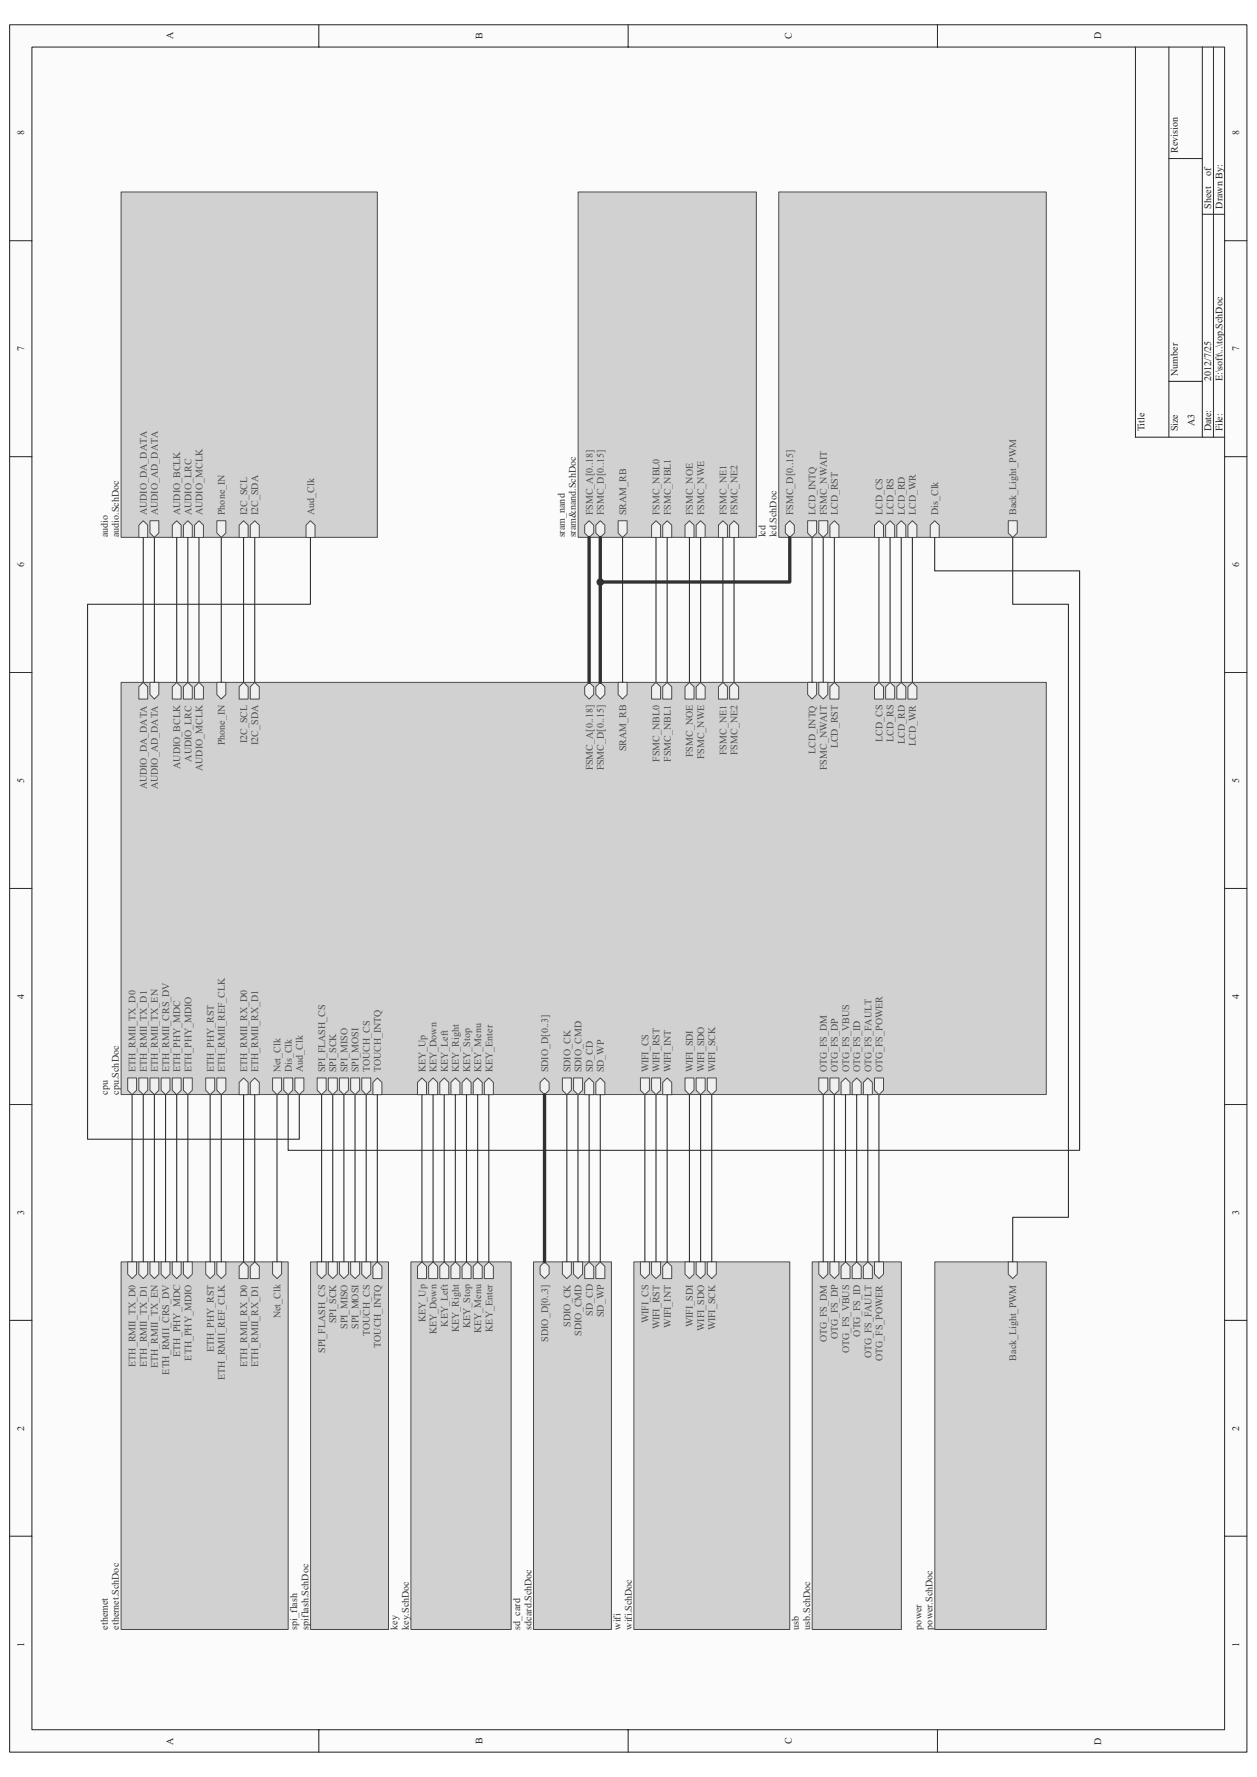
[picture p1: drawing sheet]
<svg xmlns="http://www.w3.org/2000/svg" width="210mm" height="297mm" viewBox="0 0 210 297" stroke-linecap="round" stroke-linejoin="round" font-family="sans-serif">
<path d="M1.6 4.1h206.7v288.8h-206.7z" fill="#fafbfb"/>
<path d="M1.6 4.1h206.7v288.8h-206.7z" fill="none" stroke="#231f20" stroke-width=".17"/>
<path d="M5.4 7.9h199.2v281.2h-199.2z" fill="#fafbfb"/>
<g fill="none" stroke="#231f20" stroke-width=".17">
<path d="M5.3 7.9h199.3v281.2h-199.3zM53.3 4.1v3.8M104.9 4.1v3.8M156.6 4.1v3.8M189.7 7.9v65.2h14.9M195.3 7.9v65.2M200.8 7.9v65.2M202.7 7.9v65.2M195.3 26.5h5.5M200.8 35.8h3.8M1.6 40.2h3.7M204.6 40.2h3.7"/>
<path d="M1.6 76.3h3.7M195.3 63.7h5.5M204.6 76.3h3.7M1.6 112.4h3.7M204.6 112.4h3.7M1.6 148.5h3.7M204.6 148.5h3.7M1.6 184.6h3.7M204.6 184.6h3.7M1.6 220.7h3.7M204.6 220.7h3.7M1.6 256.8h3.7"/>
<path d="M204.6 256.8h3.7M53.3 289.2v3.7M104.9 289.2v3.7M156.6 289.2v3.7"/>
</g>
<path d="M20.2 114.1h154.6v68.8h-154.6z" fill="#cfd1d3"/>
<path d="M20.2 114.1h154.6v68.9h-154.6z" fill="none" stroke="#4c4c4e" stroke-width=".17"/>
<path d="M21.3 180.2h1.5v2l-.7 .8-.8-.8z" fill-rule="evenodd" fill="#eff0f0"/>
<path d="M21.3 180.2h1.5v2l-.7 .8-.8-.8z" fill="none" stroke="#4c4c4e" stroke-width=".17"/>
<path d="M23.2 180.2h1.5v2l-.8 .8-.7-.8z" fill-rule="evenodd" fill="#eff0f0"/>
<path d="M23.2 180.2h1.5v2l-.8 .8-.7-.8z" fill="none" stroke="#4c4c4e" stroke-width=".17"/>
<path d="M39.9 180.9l.8-.7 .8 .7v2.1h-1.6z" fill-rule="evenodd" fill="#eff0f0"/>
<path d="M39.9 180.9l.8-.7 .8 .7v2.1h-1.6z" fill="none" stroke="#4c4c4e" stroke-width=".17"/>
<path d="M42.6 180.2l.7 .7v2.1h-1.5v-2.1z" fill-rule="evenodd" fill="#eff0f0"/>
<path d="M42.6 180.2l.7 .7v2.1h-1.5v-2.1z" fill="none" stroke="#4c4c4e" stroke-width=".17"/>
<path d="M25.1 180.2h1.4v2l-.7 .8-.7-.8z" fill-rule="evenodd" fill="#eff0f0"/>
<path d="M25.1 180.2h1.4v2l-.7 .8-.7-.8z" fill="none" stroke="#4c4c4e" stroke-width=".17"/>
<path d="M26.9 180.2h1.5v2l-.7 .8-.8-.8z" fill-rule="evenodd" fill="#eff0f0"/>
<path d="M26.9 180.2h1.5v2l-.7 .8-.8-.8z" fill="none" stroke="#4c4c4e" stroke-width=".17"/>
<path d="M28.8 180.2h1.5v2l-.8 .8-.7-.8z" fill-rule="evenodd" fill="#eff0f0"/>
<path d="M28.8 180.2h1.5v2l-.8 .8-.7-.8z" fill="none" stroke="#4c4c4e" stroke-width=".17"/>
<path d="M30.6 180.2h1.5v2l-.7 .8-.8-.8z" fill-rule="evenodd" fill="#eff0f0"/>
<path d="M30.6 180.2h1.5v2l-.7 .8-.8-.8z" fill="none" stroke="#4c4c4e" stroke-width=".17"/>
<path d="M34.4 180.2h1.5v2l-.8 .8-.7-.8z" fill-rule="evenodd" fill="#eff0f0"/>
<path d="M34.4 180.2h1.5v2l-.8 .8-.7-.8z" fill="none" stroke="#4c4c4e" stroke-width=".17"/>
<path d="M36.2 180.2h1.5v2l-.7 .8-.8-.8z" fill-rule="evenodd" fill="#eff0f0"/>
<path d="M36.2 180.2h1.5v2l-.7 .8-.8-.8z" fill="none" stroke="#4c4c4e" stroke-width=".17"/>
<path d="M45.5 180.2h1.5v2l-.7 .8-.8-.8z" fill-rule="evenodd" fill="#eff0f0"/>
<path d="M45.5 180.2h1.5v2l-.7 .8-.8-.8z" fill="none" stroke="#4c4c4e" stroke-width=".17"/>
<path d="M53 180.2h1.5v2l-.8 .8-.7-.8z" fill-rule="evenodd" fill="#eff0f0"/>
<path d="M53 180.2h1.5v2l-.8 .8-.7-.8z" fill="none" stroke="#4c4c4e" stroke-width=".17"/>
<path d="M54.8 180.2h1.5v2l-.7 .8-.8-.8z" fill-rule="evenodd" fill="#eff0f0"/>
<path d="M54.8 180.2h1.5v2l-.7 .8-.8-.8z" fill="none" stroke="#4c4c4e" stroke-width=".17"/>
<path d="M56.7 180.2h1.5v2l-.8 .8-.7-.8z" fill-rule="evenodd" fill="#eff0f0"/>
<path d="M56.7 180.2h1.5v2l-.8 .8-.7-.8z" fill="none" stroke="#4c4c4e" stroke-width=".17"/>
<path d="M58.6 180.2h1.5v2l-.8 .8-.7-.8z" fill-rule="evenodd" fill="#eff0f0"/>
<path d="M58.6 180.2h1.5v2l-.8 .8-.7-.8z" fill="none" stroke="#4c4c4e" stroke-width=".17"/>
<path d="M70.5 180.2l.7 .7v2.1h-1.5v-2.1z" fill-rule="evenodd" fill="#eff0f0"/>
<path d="M70.5 180.2l.7 .7v2.1h-1.5v-2.1z" fill="none" stroke="#4c4c4e" stroke-width=".17"/>
<path d="M72.3 180.2l.8 .7v2.1h-1.5v-2.1z" fill-rule="evenodd" fill="#eff0f0"/>
<path d="M72.3 180.2l.8 .7v2.1h-1.5v-2.1z" fill="none" stroke="#4c4c4e" stroke-width=".17"/>
<path d="M73.5 180.9l.7-.7 .8 .7v2.1h-1.5z" fill-rule="evenodd" fill="#eff0f0"/>
<path d="M73.5 180.9l.7-.7 .8 .7v2.1h-1.5z" fill="none" stroke="#4c4c4e" stroke-width=".17"/>
<path d="M76.1 180.2l.7 .7v2.1h-1.5v-2.1z" fill-rule="evenodd" fill="#eff0f0"/>
<path d="M76.1 180.2l.7 .7v2.1h-1.5v-2.1z" fill="none" stroke="#4c4c4e" stroke-width=".17"/>
<path d="M77.2 180.9l.7-.7 .8 .7v2.1h-1.5z" fill-rule="evenodd" fill="#eff0f0"/>
<path d="M77.2 180.9l.7-.7 .8 .7v2.1h-1.5z" fill="none" stroke="#4c4c4e" stroke-width=".17"/>
<path d="M79.8 180.2l.8 .7v2.1h-1.5v-2.1z" fill-rule="evenodd" fill="#eff0f0"/>
<path d="M79.8 180.2l.8 .7v2.1h-1.5v-2.1z" fill="none" stroke="#4c4c4e" stroke-width=".17"/>
<path d="M80.9 180.9l.8-.7 .7 .7v2.1h-1.5z" fill-rule="evenodd" fill="#eff0f0"/>
<path d="M80.9 180.9l.8-.7 .7 .7v2.1h-1.5z" fill="none" stroke="#4c4c4e" stroke-width=".17"/>
<path d="M90.2 180.9l.8-.7 .7 .7v1.3l-.7 .8-.8-.8z" fill-rule="evenodd" fill="#eff0f0"/>
<path d="M90.2 180.9l.8-.7 .7 .7v1.3l-.7 .8-.8-.8z" fill="none" stroke="#4c4c4e" stroke-width=".17"/>
<path d="M93.9 180.2h1.6v2l-.8 .8-.8-.8z" fill-rule="evenodd" fill="#eff0f0"/>
<path d="M93.9 180.2h1.6v2l-.8 .8-.8-.8z" fill="none" stroke="#4c4c4e" stroke-width=".17"/>
<path d="M95.8 180.2h1.5v2l-.7 .8-.8-.8z" fill-rule="evenodd" fill="#eff0f0"/>
<path d="M95.8 180.2h1.5v2l-.7 .8-.8-.8z" fill="none" stroke="#4c4c4e" stroke-width=".17"/>
<path d="M97.7 180.9l.7-.7 .8 .7v2.1h-1.5z" fill-rule="evenodd" fill="#eff0f0"/>
<path d="M97.7 180.9l.7-.7 .8 .7v2.1h-1.5z" fill="none" stroke="#4c4c4e" stroke-width=".17"/>
<path d="M100.3 180.2l.7 .7v2.1h-1.5v-2.1z" fill-rule="evenodd" fill="#eff0f0"/>
<path d="M100.3 180.2l.7 .7v2.1h-1.5v-2.1z" fill="none" stroke="#4c4c4e" stroke-width=".17"/>
<path d="M107 180.2h1.5v2l-.8 .8-.7-.8z" fill-rule="evenodd" fill="#eff0f0"/>
<path d="M107 180.2h1.5v2l-.8 .8-.7-.8z" fill="none" stroke="#4c4c4e" stroke-width=".17"/>
<path d="M108.8 180.2h1.5v2l-.7 .8-.8-.8z" fill-rule="evenodd" fill="#eff0f0"/>
<path d="M108.8 180.2h1.5v2l-.7 .8-.8-.8z" fill="none" stroke="#4c4c4e" stroke-width=".17"/>
<path d="M110.7 180.9l.7-.7 .8 .7v2.1h-1.5z" fill-rule="evenodd" fill="#eff0f0"/>
<path d="M110.7 180.9l.7-.7 .8 .7v2.1h-1.5z" fill="none" stroke="#4c4c4e" stroke-width=".17"/>
<path d="M114.4 180.2h1.5v2l-.7 .8-.8-.8z" fill-rule="evenodd" fill="#eff0f0"/>
<path d="M114.4 180.2h1.5v2l-.7 .8-.8-.8z" fill="none" stroke="#4c4c4e" stroke-width=".17"/>
<path d="M116.3 180.2h1.5v2l-.8 .8-.7-.8z" fill-rule="evenodd" fill="#eff0f0"/>
<path d="M116.3 180.2h1.5v2l-.8 .8-.7-.8z" fill="none" stroke="#4c4c4e" stroke-width=".17"/>
<path d="M118.2 180.2h1.5v2l-.8 .8-.7-.8z" fill-rule="evenodd" fill="#eff0f0"/>
<path d="M118.2 180.2h1.5v2l-.8 .8-.7-.8z" fill="none" stroke="#4c4c4e" stroke-width=".17"/>
<path d="M136.8 180.2h1.5v2l-.8 .8-.7-.8z" fill-rule="evenodd" fill="#eff0f0"/>
<path d="M136.8 180.2h1.5v2l-.8 .8-.7-.8z" fill="none" stroke="#4c4c4e" stroke-width=".17"/>
<path d="M138.6 180.2h1.5v2l-.7 .8-.8-.8z" fill-rule="evenodd" fill="#eff0f0"/>
<path d="M138.6 180.2h1.5v2l-.7 .8-.8-.8z" fill="none" stroke="#4c4c4e" stroke-width=".17"/>
<path d="M25.1 114.1h1.4v2l-.7 .8-.7-.8z" fill-rule="evenodd" fill="#eff0f0"/>
<path d="M25.1 114.1h1.4v2l-.7 .8-.7-.8z" fill="none" stroke="#4c4c4e" stroke-width=".17"/>
<path d="M28.8 114.8l.7-.7 .8 .7v2.1h-1.5z" fill-rule="evenodd" fill="#eff0f0"/>
<path d="M28.8 114.8l.7-.7 .8 .7v2.1h-1.5z" fill="none" stroke="#4c4c4e" stroke-width=".17"/>
<path d="M23.2 114.8l.7-.7 .8 .7v2.1h-1.5z" fill-rule="evenodd" fill="#eff0f0"/>
<path d="M23.2 114.8l.7-.7 .8 .7v2.1h-1.5z" fill="none" stroke="#4c4c4e" stroke-width=".17"/>
<path d="M30.6 114.8l.8-.7 .7 .7v2.1h-1.5z" fill-rule="evenodd" fill="#eff0f0"/>
<path d="M30.6 114.8l.8-.7 .7 .7v2.1h-1.5z" fill="none" stroke="#4c4c4e" stroke-width=".17"/>
<path d="M32.5 114.8l.7-.7 .8 .7v2.1h-1.5z" fill-rule="evenodd" fill="#eff0f0"/>
<path d="M32.5 114.8l.7-.7 .8 .7v2.1h-1.5z" fill="none" stroke="#4c4c4e" stroke-width=".17"/>
<path d="M39.9 114.8l.8-.7 .8 .7v2.1h-1.6z" fill-rule="evenodd" fill="#eff0f0"/>
<path d="M39.9 114.8l.8-.7 .8 .7v2.1h-1.6z" fill="none" stroke="#4c4c4e" stroke-width=".17"/>
<path d="M41.8 114.8l.8-.7 .7 .7v2.1h-1.5z" fill-rule="evenodd" fill="#eff0f0"/>
<path d="M41.8 114.8l.8-.7 .7 .7v2.1h-1.5z" fill="none" stroke="#4c4c4e" stroke-width=".17"/>
<path d="M97.7 114.8l.7-.7 .8 .7v1.3l-.8 .8-.7-.8z" fill-rule="evenodd" fill="#eff0f0"/>
<path d="M97.7 114.8l.7-.7 .8 .7v1.3l-.8 .8-.7-.8z" fill="none" stroke="#4c4c4e" stroke-width=".17"/>
<path d="M99.5 114.8l.8-.7 .7 .7v1.3l-.7 .8-.8-.8z" fill-rule="evenodd" fill="#eff0f0"/>
<path d="M99.5 114.8l.8-.7 .7 .7v1.3l-.7 .8-.8-.8z" fill="none" stroke="#4c4c4e" stroke-width=".17"/>
<path d="M103.3 114.1h1.5v2l-.8 .8-.7-.8z" fill-rule="evenodd" fill="#eff0f0"/>
<path d="M103.3 114.1h1.5v2l-.8 .8-.7-.8z" fill="none" stroke="#4c4c4e" stroke-width=".17"/>
<path d="M108.8 114.8l.8-.7 .7 .7v2.1h-1.5z" fill-rule="evenodd" fill="#eff0f0"/>
<path d="M108.8 114.8l.8-.7 .7 .7v2.1h-1.5z" fill="none" stroke="#4c4c4e" stroke-width=".17"/>
<path d="M110.7 114.8l.7-.7 .8 .7v2.1h-1.5z" fill-rule="evenodd" fill="#eff0f0"/>
<path d="M110.7 114.8l.7-.7 .8 .7v2.1h-1.5z" fill="none" stroke="#4c4c4e" stroke-width=".17"/>
<path d="M114.4 114.8l.8-.7 .7 .7v2.1h-1.5z" fill-rule="evenodd" fill="#eff0f0"/>
<path d="M114.4 114.8l.8-.7 .7 .7v2.1h-1.5z" fill="none" stroke="#4c4c4e" stroke-width=".17"/>
<path d="M116.3 114.8l.7-.7 .8 .7v2.1h-1.5z" fill-rule="evenodd" fill="#eff0f0"/>
<path d="M116.3 114.8l.7-.7 .8 .7v2.1h-1.5z" fill="none" stroke="#4c4c4e" stroke-width=".17"/>
<path d="M120 114.8l.8-.7 .7 .7v2.1h-1.5z" fill-rule="evenodd" fill="#eff0f0"/>
<path d="M120 114.8l.8-.7 .7 .7v2.1h-1.5z" fill="none" stroke="#4c4c4e" stroke-width=".17"/>
<path d="M121.9 114.8l.7-.7 .8 .7v2.1h-1.5z" fill-rule="evenodd" fill="#eff0f0"/>
<path d="M121.9 114.8l.7-.7 .8 .7v2.1h-1.5z" fill="none" stroke="#4c4c4e" stroke-width=".17"/>
<path d="M136.8 114.1h1.5v2l-.8 .8-.7-.8z" fill-rule="evenodd" fill="#eff0f0"/>
<path d="M136.8 114.1h1.5v2l-.8 .8-.7-.8z" fill="none" stroke="#4c4c4e" stroke-width=".17"/>
<path d="M146.1 114.8l.7-.7 .8 .7v2.1h-1.5z" fill-rule="evenodd" fill="#eff0f0"/>
<path d="M146.1 114.8l.7-.7 .8 .7v2.1h-1.5z" fill="none" stroke="#4c4c4e" stroke-width=".17"/>
<path d="M134.9 114.1h1.5v2l-.7 .8-.8-.8z" fill-rule="evenodd" fill="#eff0f0"/>
<path d="M134.9 114.1h1.5v2l-.7 .8-.8-.8z" fill="none" stroke="#4c4c4e" stroke-width=".17"/>
<path d="M147.9 114.8l.8-.7 .8 .7v2.1h-1.6z" fill-rule="evenodd" fill="#eff0f0"/>
<path d="M147.9 114.8l.8-.7 .8 .7v2.1h-1.6z" fill="none" stroke="#4c4c4e" stroke-width=".17"/>
<path d="M149.8 114.8l.8-.7 .7 .7v2.1h-1.5z" fill-rule="evenodd" fill="#eff0f0"/>
<path d="M149.8 114.8l.8-.7 .7 .7v2.1h-1.5z" fill="none" stroke="#4c4c4e" stroke-width=".17"/>
<path d="M151.7 114.8l.7-.7 .8 .7v2.1h-1.5z" fill-rule="evenodd" fill="#eff0f0"/>
<path d="M151.7 114.8l.7-.7 .8 .7v2.1h-1.5z" fill="none" stroke="#4c4c4e" stroke-width=".17"/>
<path d="M138.6 114.8l.8-.7 .7 .7v2.1h-1.5z" fill-rule="evenodd" fill="#eff0f0"/>
<path d="M138.6 114.8l.8-.7 .7 .7v2.1h-1.5z" fill="none" stroke="#4c4c4e" stroke-width=".17"/>
<path d="M36.2 114.1h1.5v2l-.7 .8-.8-.8z" fill-rule="evenodd" fill="#eff0f0"/>
<path d="M36.2 114.1h1.5v2l-.7 .8-.8-.8z" fill="none" stroke="#4c4c4e" stroke-width=".17"/>
<path d="M142.4 180.9l.7-.7 .8 .7v2.1h-1.5z" fill-rule="evenodd" fill="#eff0f0"/>
<path d="M142.4 180.9l.7-.7 .8 .7v2.1h-1.5z" fill="none" stroke="#4c4c4e" stroke-width=".17"/>
<path d="M144.2 180.9l.8-.7 .7 .7v2.1h-1.5z" fill-rule="evenodd" fill="#eff0f0"/>
<path d="M144.2 180.9l.8-.7 .7 .7v2.1h-1.5z" fill="none" stroke="#4c4c4e" stroke-width=".17"/>
<path d="M146.1 180.2h1.5v2l-.8 .8-.7-.8z" fill-rule="evenodd" fill="#eff0f0"/>
<path d="M146.1 180.2h1.5v2l-.8 .8-.7-.8z" fill="none" stroke="#4c4c4e" stroke-width=".17"/>
<path d="M47.4 180.2h1.5v2l-.8 .8-.7-.8z" fill-rule="evenodd" fill="#eff0f0"/>
<path d="M47.4 180.2h1.5v2l-.8 .8-.7-.8z" fill="none" stroke="#4c4c4e" stroke-width=".17"/>
<path d="M49.3 180.2h1.5v2l-.8 .8-.7-.8z" fill-rule="evenodd" fill="#eff0f0"/>
<path d="M49.3 180.2h1.5v2l-.8 .8-.7-.8z" fill="none" stroke="#4c4c4e" stroke-width=".17"/>
<path d="M140.5 180.9l.7-.7 .8 .7v2.1h-1.5z" fill-rule="evenodd" fill="#eff0f0"/>
<path d="M140.5 180.9l.7-.7 .8 .7v2.1h-1.5z" fill="none" stroke="#4c4c4e" stroke-width=".17"/>
<path d="M60.4 180.2h1.5v2l-.7 .8-.8-.8z" fill-rule="evenodd" fill="#eff0f0"/>
<path d="M60.4 180.2h1.5v2l-.7 .8-.8-.8z" fill="none" stroke="#4c4c4e" stroke-width=".17"/>
<path d="M63 180.2l.8 .7v2.1h-1.5v-2.1z" fill-rule="evenodd" fill="#eff0f0"/>
<path d="M63 180.2l.8 .7v2.1h-1.5v-2.1z" fill="none" stroke="#4c4c4e" stroke-width=".17"/>
<path d="M20.2 32.1h42.8v57.7h-42.8z" fill="#cfd1d3"/>
<path d="M20.2 32.1h42.8v57.7h-42.8z" fill="none" stroke="#4c4c4e" stroke-width=".17"/>
<path d="M25.1 87h1.4v2.1l-.7 .7-.7-.7z" fill-rule="evenodd" fill="#eff0f0"/>
<path d="M25.1 87h1.4v2.1l-.7 .7-.7-.7z" fill="none" stroke="#4c4c4e" stroke-width=".17"/>
<path d="M28.8 87.8l.7-.8 .8 .8v2h-1.5z" fill-rule="evenodd" fill="#eff0f0"/>
<path d="M28.8 87.8l.7-.8 .8 .8v2h-1.5z" fill="none" stroke="#4c4c4e" stroke-width=".17"/>
<path d="M23.2 87.8l.7-.8 .8 .8v2h-1.5z" fill-rule="evenodd" fill="#eff0f0"/>
<path d="M23.2 87.8l.7-.8 .8 .8v2h-1.5z" fill="none" stroke="#4c4c4e" stroke-width=".17"/>
<path d="M30.6 87.8l.8-.8 .7 .8v2h-1.5z" fill-rule="evenodd" fill="#eff0f0"/>
<path d="M30.6 87.8l.8-.8 .7 .8v2h-1.5z" fill="none" stroke="#4c4c4e" stroke-width=".17"/>
<path d="M32.5 87.8l.7-.8 .8 .8v2h-1.5z" fill-rule="evenodd" fill="#eff0f0"/>
<path d="M32.5 87.8l.7-.8 .8 .8v2h-1.5z" fill="none" stroke="#4c4c4e" stroke-width=".17"/>
<path d="M39.9 87.8l.8-.8 .8 .8v2h-1.6z" fill-rule="evenodd" fill="#eff0f0"/>
<path d="M39.9 87.8l.8-.8 .8 .8v2h-1.6z" fill="none" stroke="#4c4c4e" stroke-width=".17"/>
<path d="M41.8 87.8l.8-.8 .7 .8v2h-1.5z" fill-rule="evenodd" fill="#eff0f0"/>
<path d="M41.8 87.8l.8-.8 .7 .8v2h-1.5z" fill="none" stroke="#4c4c4e" stroke-width=".17"/>
<path d="M36.2 87h1.5v2.1l-.7 .7-.8-.7z" fill-rule="evenodd" fill="#eff0f0"/>
<path d="M36.2 87h1.5v2.1l-.7 .7-.8-.7z" fill="none" stroke="#4c4c4e" stroke-width=".17"/>
<path d="M51.1 87.8l.8-.8 .7 .8v2h-1.5z" fill-rule="evenodd" fill="#eff0f0"/>
<path d="M51.1 87.8l.8-.8 .7 .8v2h-1.5z" fill="none" stroke="#4c4c4e" stroke-width=".17"/>
<path d="M20.2 210.9h27.9v61.5h-27.9z" fill="#cfd1d3"/>
<path d="M20.2 210.9h27.9v61.5h-27.9z" fill="none" stroke="#4c4c4e" stroke-width=".17"/>
<path d="M21.3 210.9h1.5v2.1l-.7 .7-.8-.7z" fill-rule="evenodd" fill="#eff0f0"/>
<path d="M21.3 210.9h1.5v2.1l-.7 .7-.8-.7z" fill="none" stroke="#4c4c4e" stroke-width=".17"/>
<path d="M23.2 210.9h1.5v2.1l-.8 .7-.7-.7z" fill-rule="evenodd" fill="#eff0f0"/>
<path d="M23.2 210.9h1.5v2.1l-.8 .7-.7-.7z" fill="none" stroke="#4c4c4e" stroke-width=".17"/>
<path d="M39.9 211.7l.8-.8 .8 .8v2h-1.6z" fill-rule="evenodd" fill="#eff0f0"/>
<path d="M39.9 211.7l.8-.8 .8 .8v2h-1.6z" fill="none" stroke="#4c4c4e" stroke-width=".17"/>
<path d="M42.6 210.9l.7 .8v2h-1.5v-2z" fill-rule="evenodd" fill="#eff0f0"/>
<path d="M42.6 210.9l.7 .8v2h-1.5v-2z" fill="none" stroke="#4c4c4e" stroke-width=".17"/>
<path d="M25.1 210.9h1.4v2.1l-.7 .7-.7-.7z" fill-rule="evenodd" fill="#eff0f0"/>
<path d="M25.1 210.9h1.4v2.1l-.7 .7-.7-.7z" fill="none" stroke="#4c4c4e" stroke-width=".17"/>
<path d="M26.9 210.9h1.5v2.1l-.7 .7-.8-.7z" fill-rule="evenodd" fill="#eff0f0"/>
<path d="M26.9 210.9h1.5v2.1l-.7 .7-.8-.7z" fill="none" stroke="#4c4c4e" stroke-width=".17"/>
<path d="M28.8 210.9h1.5v2.1l-.8 .7-.7-.7z" fill-rule="evenodd" fill="#eff0f0"/>
<path d="M28.8 210.9h1.5v2.1l-.8 .7-.7-.7z" fill="none" stroke="#4c4c4e" stroke-width=".17"/>
<path d="M30.6 210.9h1.5v2.1l-.7 .7-.8-.7z" fill-rule="evenodd" fill="#eff0f0"/>
<path d="M30.6 210.9h1.5v2.1l-.7 .7-.8-.7z" fill="none" stroke="#4c4c4e" stroke-width=".17"/>
<path d="M34.4 210.9h1.5v2.1l-.8 .7-.7-.7z" fill-rule="evenodd" fill="#eff0f0"/>
<path d="M34.4 210.9h1.5v2.1l-.8 .7-.7-.7z" fill="none" stroke="#4c4c4e" stroke-width=".17"/>
<path d="M36.2 210.9h1.5v2.1l-.7 .7-.8-.7z" fill-rule="evenodd" fill="#eff0f0"/>
<path d="M36.2 210.9h1.5v2.1l-.7 .7-.8-.7z" fill="none" stroke="#4c4c4e" stroke-width=".17"/>
<path d="M45.5 210.9h1.5v2.1l-.7 .7-.8-.7z" fill-rule="evenodd" fill="#eff0f0"/>
<path d="M45.5 210.9h1.5v2.1l-.7 .7-.8-.7z" fill="none" stroke="#4c4c4e" stroke-width=".17"/>
<path d="M68.7 210.9h16.7v61.5h-16.7z" fill="#cfd1d3"/>
<path d="M68.6 210.9h16.8v61.5h-16.8z" fill="none" stroke="#4c4c4e" stroke-width=".17"/>
<path d="M69.7 211.7l.8-.8 .7 .8v2h-1.5z" fill-rule="evenodd" fill="#eff0f0"/>
<path d="M69.7 211.7l.8-.8 .7 .8v2h-1.5z" fill="none" stroke="#4c4c4e" stroke-width=".17"/>
<path d="M72.3 210.9l.8 .8v2h-1.5v-2z" fill-rule="evenodd" fill="#eff0f0"/>
<path d="M72.3 210.9l.8 .8v2h-1.5v-2z" fill="none" stroke="#4c4c4e" stroke-width=".17"/>
<path d="M73.5 211.7l.7-.8 .8 .8v2h-1.5z" fill-rule="evenodd" fill="#eff0f0"/>
<path d="M73.5 211.7l.7-.8 .8 .8v2h-1.5z" fill="none" stroke="#4c4c4e" stroke-width=".17"/>
<path d="M76.1 210.9l.7 .8v2h-1.5v-2z" fill-rule="evenodd" fill="#eff0f0"/>
<path d="M76.1 210.9l.7 .8v2h-1.5v-2z" fill="none" stroke="#4c4c4e" stroke-width=".17"/>
<path d="M77.2 211.7l.7-.8 .8 .8v2h-1.5z" fill-rule="evenodd" fill="#eff0f0"/>
<path d="M77.2 211.7l.7-.8 .8 .8v2h-1.5z" fill="none" stroke="#4c4c4e" stroke-width=".17"/>
<path d="M79.8 210.9l.8 .8v2h-1.5v-2z" fill-rule="evenodd" fill="#eff0f0"/>
<path d="M79.8 210.9l.8 .8v2h-1.5v-2z" fill="none" stroke="#4c4c4e" stroke-width=".17"/>
<path d="M80.9 211.7l.8-.8 .7 .8v2h-1.5z" fill-rule="evenodd" fill="#eff0f0"/>
<path d="M80.9 211.7l.8-.8 .7 .8v2h-1.5z" fill="none" stroke="#4c4c4e" stroke-width=".17"/>
<path d="M130.1 32.1h44.7v57.7h-44.7z" fill="#cfd1d3"/>
<path d="M130.1 32.1h44.7v57.7h-44.7z" fill="none" stroke="#4c4c4e" stroke-width=".17"/>
<path d="M168.4 87h1.5v2.1l-.7 .7-.8-.7z" fill-rule="evenodd" fill="#eff0f0"/>
<path d="M168.4 87h1.5v2.1l-.7 .7-.8-.7z" fill="none" stroke="#4c4c4e" stroke-width=".17"/>
<path d="M131.2 87.8l.7-.8 .8 .8v1.3l-.8 .7-.7-.7z" fill-rule="evenodd" fill="#eff0f0"/>
<path d="M131.2 87.8l.7-.8 .8 .8v1.3l-.8 .7-.7-.7z" fill="none" stroke="#4c4c4e" stroke-width=".17"/>
<path d="M136.8 87h1.5v2.1l-.8 .7-.7-.7z" fill-rule="evenodd" fill="#eff0f0"/>
<path d="M136.8 87h1.5v2.1l-.8 .7-.7-.7z" fill="none" stroke="#4c4c4e" stroke-width=".17"/>
<path d="M146.1 87.8l.7-.8 .8 .8v2h-1.5z" fill-rule="evenodd" fill="#eff0f0"/>
<path d="M146.1 87.8l.7-.8 .8 .8v2h-1.5z" fill="none" stroke="#4c4c4e" stroke-width=".17"/>
<path d="M134.9 87h1.5v2.1l-.7 .7-.8-.7z" fill-rule="evenodd" fill="#eff0f0"/>
<path d="M134.9 87h1.5v2.1l-.7 .7-.8-.7z" fill="none" stroke="#4c4c4e" stroke-width=".17"/>
<path d="M147.9 87.8l.8-.8 .8 .8v2h-1.6z" fill-rule="evenodd" fill="#eff0f0"/>
<path d="M147.9 87.8l.8-.8 .8 .8v2h-1.6z" fill="none" stroke="#4c4c4e" stroke-width=".17"/>
<path d="M149.8 87.8l.8-.8 .7 .8v2h-1.5z" fill-rule="evenodd" fill="#eff0f0"/>
<path d="M149.8 87.8l.8-.8 .7 .8v2h-1.5z" fill="none" stroke="#4c4c4e" stroke-width=".17"/>
<path d="M151.7 87.8l.7-.8 .8 .8v2h-1.5z" fill-rule="evenodd" fill="#eff0f0"/>
<path d="M151.7 87.8l.7-.8 .8 .8v2h-1.5z" fill="none" stroke="#4c4c4e" stroke-width=".17"/>
<path d="M138.6 87.8l.8-.8 .7 .8v2h-1.5z" fill-rule="evenodd" fill="#eff0f0"/>
<path d="M138.6 87.8l.8-.8 .7 .8v2h-1.5z" fill="none" stroke="#4c4c4e" stroke-width=".17"/>
<path d="M155.4 87.8l.7-.8 .8 .8v2h-1.5z" fill-rule="evenodd" fill="#eff0f0"/>
<path d="M155.4 87.8l.7-.8 .8 .8v2h-1.5z" fill="none" stroke="#4c4c4e" stroke-width=".17"/>
<path d="M156.2 210.9h18.6v61.5h-18.6z" fill="#cfd1d3"/>
<path d="M156.2 210.9h18.6v61.5h-18.6z" fill="none" stroke="#4c4c4e" stroke-width=".17"/>
<path d="M168.4 210.9h1.5v2.1l-.7 .7-.8-.7z" fill-rule="evenodd" fill="#eff0f0"/>
<path d="M168.4 210.9h1.5v2.1l-.7 .7-.8-.7z" fill="none" stroke="#4c4c4e" stroke-width=".17"/>
<path d="M89.1 210.9h13v61.5h-13z" fill="#cfd1d3"/>
<path d="M89.1 210.9h13v61.5h-13z" fill="none" stroke="#4c4c4e" stroke-width=".17"/>
<path d="M90.2 211.7l.8-.8 .7 .8v1.3l-.7 .7-.8-.7z" fill-rule="evenodd" fill="#eff0f0"/>
<path d="M90.2 211.7l.8-.8 .7 .8v1.3l-.7 .7-.8-.7z" fill="none" stroke="#4c4c4e" stroke-width=".17"/>
<path d="M93.9 210.9h1.6v2.1l-.8 .7-.8-.7z" fill-rule="evenodd" fill="#eff0f0"/>
<path d="M93.9 210.9h1.6v2.1l-.8 .7-.8-.7z" fill="none" stroke="#4c4c4e" stroke-width=".17"/>
<path d="M95.8 210.9h1.5v2.1l-.7 .7-.8-.7z" fill-rule="evenodd" fill="#eff0f0"/>
<path d="M95.8 210.9h1.5v2.1l-.7 .7-.8-.7z" fill="none" stroke="#4c4c4e" stroke-width=".17"/>
<path d="M97.7 211.7l.7-.8 .8 .8v2h-1.5z" fill-rule="evenodd" fill="#eff0f0"/>
<path d="M97.7 211.7l.7-.8 .8 .8v2h-1.5z" fill="none" stroke="#4c4c4e" stroke-width=".17"/>
<path d="M100.3 210.9l.7 .8v2h-1.5v-2z" fill-rule="evenodd" fill="#eff0f0"/>
<path d="M100.3 210.9l.7 .8v2h-1.5v-2z" fill="none" stroke="#4c4c4e" stroke-width=".17"/>
<path d="M51.9 210.9h13v61.5h-13z" fill="#cfd1d3"/>
<path d="M51.9 210.9h13v61.5h-13z" fill="none" stroke="#4c4c4e" stroke-width=".17"/>
<path d="M53 210.9h1.5v2.1l-.8 .7-.7-.7z" fill-rule="evenodd" fill="#eff0f0"/>
<path d="M53 210.9h1.5v2.1l-.8 .7-.7-.7z" fill="none" stroke="#4c4c4e" stroke-width=".17"/>
<path d="M54.8 210.9h1.5v2.1l-.7 .7-.8-.7z" fill-rule="evenodd" fill="#eff0f0"/>
<path d="M54.8 210.9h1.5v2.1l-.7 .7-.8-.7z" fill="none" stroke="#4c4c4e" stroke-width=".17"/>
<path d="M56.7 210.9h1.5v2.1l-.8 .7-.7-.7z" fill-rule="evenodd" fill="#eff0f0"/>
<path d="M56.7 210.9h1.5v2.1l-.8 .7-.7-.7z" fill="none" stroke="#4c4c4e" stroke-width=".17"/>
<path d="M58.6 210.9h1.5v2.1l-.8 .7-.7-.7z" fill-rule="evenodd" fill="#eff0f0"/>
<path d="M58.6 210.9h1.5v2.1l-.8 .7-.7-.7z" fill="none" stroke="#4c4c4e" stroke-width=".17"/>
<path d="M62.3 211.7l.7-.8 .8 .8v2h-1.5z" fill-rule="evenodd" fill="#eff0f0"/>
<path d="M62.3 211.7l.7-.8 .8 .8v2h-1.5z" fill="none" stroke="#4c4c4e" stroke-width=".17"/>
<path d="M60.4 210.9h1.5v2.1l-.7 .7-.8-.7z" fill-rule="evenodd" fill="#eff0f0"/>
<path d="M60.4 210.9h1.5v2.1l-.7 .7-.8-.7z" fill="none" stroke="#4c4c4e" stroke-width=".17"/>
<path d="M96.6 32.1h29.7v57.7h-29.7z" fill="#cfd1d3"/>
<path d="M96.6 32.1h29.7v57.7h-29.7z" fill="none" stroke="#4c4c4e" stroke-width=".17"/>
<path d="M97.7 87.8l.7-.8 .8 .8v1.3l-.8 .7-.7-.7z" fill-rule="evenodd" fill="#eff0f0"/>
<path d="M97.7 87.8l.7-.8 .8 .8v1.3l-.8 .7-.7-.7z" fill="none" stroke="#4c4c4e" stroke-width=".17"/>
<path d="M99.5 87.8l.8-.8 .7 .8v1.3l-.7 .7-.8-.7z" fill-rule="evenodd" fill="#eff0f0"/>
<path d="M99.5 87.8l.8-.8 .7 .8v1.3l-.7 .7-.8-.7z" fill="none" stroke="#4c4c4e" stroke-width=".17"/>
<path d="M103.3 87h1.5v2.1l-.8 .7-.7-.7z" fill-rule="evenodd" fill="#eff0f0"/>
<path d="M103.3 87h1.5v2.1l-.8 .7-.7-.7z" fill="none" stroke="#4c4c4e" stroke-width=".17"/>
<path d="M108.8 87.8l.8-.8 .7 .8v2h-1.5z" fill-rule="evenodd" fill="#eff0f0"/>
<path d="M108.8 87.8l.8-.8 .7 .8v2h-1.5z" fill="none" stroke="#4c4c4e" stroke-width=".17"/>
<path d="M110.7 87.8l.7-.8 .8 .8v2h-1.5z" fill-rule="evenodd" fill="#eff0f0"/>
<path d="M110.7 87.8l.7-.8 .8 .8v2h-1.5z" fill="none" stroke="#4c4c4e" stroke-width=".17"/>
<path d="M114.4 87.8l.8-.8 .7 .8v2h-1.5z" fill-rule="evenodd" fill="#eff0f0"/>
<path d="M114.4 87.8l.8-.8 .7 .8v2h-1.5z" fill="none" stroke="#4c4c4e" stroke-width=".17"/>
<path d="M116.3 87.8l.7-.8 .8 .8v2h-1.5z" fill-rule="evenodd" fill="#eff0f0"/>
<path d="M116.3 87.8l.7-.8 .8 .8v2h-1.5z" fill="none" stroke="#4c4c4e" stroke-width=".17"/>
<path d="M120 87.8l.8-.8 .7 .8v2h-1.5z" fill-rule="evenodd" fill="#eff0f0"/>
<path d="M120 87.8l.8-.8 .7 .8v2h-1.5z" fill="none" stroke="#4c4c4e" stroke-width=".17"/>
<path d="M121.9 87.8l.7-.8 .8 .8v2h-1.5z" fill-rule="evenodd" fill="#eff0f0"/>
<path d="M121.9 87.8l.7-.8 .8 .8v2h-1.5z" fill="none" stroke="#4c4c4e" stroke-width=".17"/>
<path d="M135.7 210.9h14.9v61.5h-14.9z" fill="#cfd1d3"/>
<path d="M135.7 210.9h14.9v61.5h-14.9z" fill="none" stroke="#4c4c4e" stroke-width=".17"/>
<path d="M136.8 210.9h1.5v2.1l-.8 .7-.7-.7z" fill-rule="evenodd" fill="#eff0f0"/>
<path d="M136.8 210.9h1.5v2.1l-.8 .7-.7-.7z" fill="none" stroke="#4c4c4e" stroke-width=".17"/>
<path d="M138.6 210.9h1.5v2.1l-.7 .7-.8-.7z" fill-rule="evenodd" fill="#eff0f0"/>
<path d="M138.6 210.9h1.5v2.1l-.7 .7-.8-.7z" fill="none" stroke="#4c4c4e" stroke-width=".17"/>
<path d="M142.4 211.7l.7-.8 .8 .8v2h-1.5z" fill-rule="evenodd" fill="#eff0f0"/>
<path d="M142.4 211.7l.7-.8 .8 .8v2h-1.5z" fill="none" stroke="#4c4c4e" stroke-width=".17"/>
<path d="M146.1 210.9h1.5v2.1l-.8 .7-.7-.7z" fill-rule="evenodd" fill="#eff0f0"/>
<path d="M146.1 210.9h1.5v2.1l-.8 .7-.7-.7z" fill="none" stroke="#4c4c4e" stroke-width=".17"/>
<path d="M144.2 211.7l.8-.8 .7 .8v2h-1.5z" fill-rule="evenodd" fill="#eff0f0"/>
<path d="M144.2 211.7l.8-.8 .7 .8v2h-1.5z" fill="none" stroke="#4c4c4e" stroke-width=".17"/>
<path d="M140.5 211.7l.7-.8 .8 .8v2h-1.5z" fill-rule="evenodd" fill="#eff0f0"/>
<path d="M140.5 211.7l.7-.8 .8 .8v2h-1.5z" fill="none" stroke="#4c4c4e" stroke-width=".17"/>
<path d="M105.9 210.9h26v61.5h-26z" fill="#cfd1d3"/>
<path d="M105.9 210.9h26v61.5h-26z" fill="none" stroke="#4c4c4e" stroke-width=".17"/>
<path d="M107 210.9h1.5v2.1l-.8 .7-.7-.7z" fill-rule="evenodd" fill="#eff0f0"/>
<path d="M107 210.9h1.5v2.1l-.8 .7-.7-.7z" fill="none" stroke="#4c4c4e" stroke-width=".17"/>
<path d="M108.8 210.9h1.5v2.1l-.7 .7-.8-.7z" fill-rule="evenodd" fill="#eff0f0"/>
<path d="M108.8 210.9h1.5v2.1l-.7 .7-.8-.7z" fill="none" stroke="#4c4c4e" stroke-width=".17"/>
<path d="M110.7 211.7l.7-.8 .8 .8v2h-1.5z" fill-rule="evenodd" fill="#eff0f0"/>
<path d="M110.7 211.7l.7-.8 .8 .8v2h-1.5z" fill="none" stroke="#4c4c4e" stroke-width=".17"/>
<path d="M114.4 210.9h1.5v2.1l-.7 .7-.8-.7z" fill-rule="evenodd" fill="#eff0f0"/>
<path d="M114.4 210.9h1.5v2.1l-.7 .7-.8-.7z" fill="none" stroke="#4c4c4e" stroke-width=".17"/>
<path d="M116.3 210.9h1.5v2.1l-.8 .7-.7-.7z" fill-rule="evenodd" fill="#eff0f0"/>
<path d="M116.3 210.9h1.5v2.1l-.8 .7-.7-.7z" fill="none" stroke="#4c4c4e" stroke-width=".17"/>
<path d="M118.2 210.9h1.5v2.1l-.8 .7-.7-.7z" fill-rule="evenodd" fill="#eff0f0"/>
<path d="M118.2 210.9h1.5v2.1l-.8 .7-.7-.7z" fill="none" stroke="#4c4c4e" stroke-width=".17"/>
<g fill="none" stroke="#333133" stroke-width=".19">
<path d="M23.9 89.8v24.3M25.8 89.8v24.3M29.5 89.8v24.3M31.4 89.8v24.3M33.2 89.8v24.3M40.7 89.8v24.3M42.6 89.8v24.3M22.1 183v27.9M23.9 183v27.9M25.8 183v27.9M27.7 183v27.9M29.5 183v27.9"/>
<path d="M31.4 183v27.9M35.1 183v27.9M37 183v27.9M40.7 183v27.9M42.6 183v27.9M46.3 183v27.9M53.7 183v27.9M55.6 183v27.9M57.4 183v27.9M59.3 183v27.9M70.5 183v27.9M72.3 183v27.9"/>
<path d="M74.2 183v27.9M76.1 183v27.9M77.9 183v27.9M79.8 183v27.9M81.7 183v27.9M94.7 183v27.9M96.6 183v27.9M98.4 183v27.9M100.3 183v27.9M107.7 183v27.9M109.6 183v27.9M111.4 183v27.9"/>
<path d="M115.2 183v27.9M117 183v27.9M118.9 183v27.9M137.5 183v27.9M139.4 183v27.9"/>
</g>
<path d="M98.4 89.8v24.3M100.3 89.8v24.3M131.9 89.8v7.5h-31.6M91 183v27.9" fill="none" stroke="#333133" stroke-width=".56"/>
<circle cx="100.3" cy="97.3" r=".55" fill="#333133"/>
<circle cx="100.3" cy="97.3" r=".55" fill="none" stroke="#333133" stroke-width=".17"/>
<g fill="none" stroke="#333133" stroke-width=".19">
<path d="M37 89.8v24.3M51.9 89.8v11.2h-37.3v89.4h35.4v-7.4M104 89.8v24.3M109.6 89.8v24.3M111.4 89.8v24.3M115.2 89.8v24.3M117 89.8v24.3M120.8 89.8v24.3M122.6 89.8v24.3M135.7 89.8v24.3M137.5 89.8v24.3M139.4 89.8v24.3"/>
<path d="M146.8 89.8v24.3M148.7 89.8v24.3M150.6 89.8v24.3M152.4 89.8v24.3M156.1 89.8v5.6h24.2v96.9h-132.2v-9.3M169.2 89.8v11.2h9.3v102.5h-9.3v7.4M61.2 183v27.9M63 183v27.9M141.2 183v27.9M143.1 183v27.9M145 183v27.9M146.8 183v27.9"/>
</g>
<g font-size="1.7" fill="#231f20">
<text x="28.9" y="6.6" transform="rotate(-90 28.9 6.6)">A</text>
<text x="80.6" y="6.6" transform="rotate(-90 80.6 6.6)">B</text>
<text x="132.3" y="6.6" transform="rotate(-90 132.3 6.6)">C</text>
<text x="184" y="6.6" transform="rotate(-90 184 6.6)">D</text>
<text x="4" y="22.6" transform="rotate(-90 4 22.6)">8</text>
<text x="207" y="22.6" transform="rotate(-90 207 22.6)">8</text>
<text x="196.8" y="25.5" transform="rotate(-90 196.8 25.5)">Revision</text>
<text x="202.3" y="29.5" transform="rotate(-90 202.3 29.5)">of</text>
<text x="202.3" y="34.9" transform="rotate(-90 202.3 34.9)">Sheet</text>
<text x="204.2" y="34.9" transform="rotate(-90 204.2 34.9)">Drawn By:</text>
<text x="4" y="58.7" transform="rotate(-90 4 58.7)">7</text>
<text x="207" y="58.7" transform="rotate(-90 207 58.7)">7</text>
<text x="196.8" y="62.8" transform="rotate(-90 196.8 62.8)">Number</text>
<text x="202.3" y="63.7" transform="rotate(-90 202.3 63.7)">2012/7/25</text>
<text x="204.2" y="63.7" transform="rotate(-90 204.2 63.7)">E:\soft\..\top.SchDoc</text>
<text x="199.6" y="71.2" transform="rotate(-90 199.6 71.2)">A3</text>
<text x="191.2" y="72.1" transform="rotate(-90 191.2 72.1)">Title</text>
<text x="196.8" y="72.1" transform="rotate(-90 196.8 72.1)">Size</text>
<text x="202.3" y="72.1" transform="rotate(-90 202.3 72.1)">Date:</text>
<text x="204.2" y="72.1" transform="rotate(-90 204.2 72.1)">File:</text>
<text x="4" y="94.8" transform="rotate(-90 4 94.8)">6</text>
<text x="207" y="94.8" transform="rotate(-90 207 94.8)">6</text>
<text x="4" y="130.9" transform="rotate(-90 4 130.9)">5</text>
<text x="207" y="130.9" transform="rotate(-90 207 130.9)">5</text>
<text x="4" y="167" transform="rotate(-90 4 167)">4</text>
<text x="207" y="167" transform="rotate(-90 207 167)">4</text>
<text x="4" y="203.1" transform="rotate(-90 4 203.1)">3</text>
<text x="207" y="203.1" transform="rotate(-90 207 203.1)">3</text>
<text x="4" y="239.2" transform="rotate(-90 4 239.2)">2</text>
<text x="207" y="239.2" transform="rotate(-90 207 239.2)">2</text>
<text x="4" y="275.3" transform="rotate(-90 4 275.3)">1</text>
<text x="207" y="275.3" transform="rotate(-90 207 275.3)">1</text>
<text x="28.9" y="291.6" transform="rotate(-90 28.9 291.6)">A</text>
<text x="80.6" y="291.6" transform="rotate(-90 80.6 291.6)">B</text>
<text x="132.3" y="291.6" transform="rotate(-90 132.3 291.6)">C</text>
<text x="184" y="291.6" transform="rotate(-90 184 291.6)">D</text>
</g>
<g font-size="1.7" fill="#333133">
<text x="18" y="89.8" transform="rotate(-90 18 89.8)">audio</text>
<text x="19.9" y="89.8" transform="rotate(-90 19.9 89.8)">audio.SchDoc</text>
<text x="94.4" y="89.8" transform="rotate(-90 94.4 89.8)">sram_nand</text>
<text x="96.2" y="89.8" transform="rotate(-90 96.2 89.8)">sram&amp;nand.SchDoc</text>
<text x="127.9" y="89.8" transform="rotate(-90 127.9 89.8)">lcd</text>
<text x="129.7" y="89.8" transform="rotate(-90 129.7 89.8)">lcd.SchDoc</text>
<text x="18" y="183" transform="rotate(-90 18 183)">cpu</text>
<text x="19.9" y="183" transform="rotate(-90 19.9 183)">cpu.SchDoc</text>
<text x="18" y="272.4" transform="rotate(-90 18 272.4)">ethemet</text>
<text x="19.9" y="272.4" transform="rotate(-90 19.9 272.4)">ethernet.SchDoc</text>
<text x="49.7" y="272.4" transform="rotate(-90 49.7 272.4)">spi_flash</text>
<text x="51.5" y="272.4" transform="rotate(-90 51.5 272.4)">spiflash.SchDoc</text>
<text x="66.4" y="272.4" transform="rotate(-90 66.4 272.4)">key</text>
<text x="68.3" y="272.4" transform="rotate(-90 68.3 272.4)">key.SchDoc</text>
<text x="86.9" y="272.4" transform="rotate(-90 86.9 272.4)">sd_card</text>
<text x="88.8" y="272.4" transform="rotate(-90 88.8 272.4)">sdcard.SchDoc</text>
<text x="103.7" y="272.4" transform="rotate(-90 103.7 272.4)">wifi</text>
<text x="105.5" y="272.4" transform="rotate(-90 105.5 272.4)">wifi.SchDoc</text>
<text x="133.5" y="272.4" transform="rotate(-90 133.5 272.4)">usb</text>
<text x="135.3" y="272.4" transform="rotate(-90 135.3 272.4)">usb.SchDoc</text>
<text x="153.9" y="272.4" transform="rotate(-90 153.9 272.4)">power</text>
<text x="155.8" y="272.4" transform="rotate(-90 155.8 272.4)">power.SchDoc</text>
</g>
<g font-size="1.7" fill="#4c4c4e">
<text x="24.5" y="86.1" transform="rotate(-90 24.5 86.1)">AUDIO_DA_DATA</text>
<text x="26.4" y="86.1" transform="rotate(-90 26.4 86.1)">AUDIO_AD_DATA</text>
<text x="30.1" y="86.1" transform="rotate(-90 30.1 86.1)">AUDIO_BCLK</text>
<text x="32" y="86.1" transform="rotate(-90 32 86.1)">AUDIO_LRC</text>
<text x="33.8" y="86.1" transform="rotate(-90 33.8 86.1)">AUDIO_MCLK</text>
<text x="37.6" y="86.1" transform="rotate(-90 37.6 86.1)">Phone_IN</text>
<text x="41.3" y="86.1" transform="rotate(-90 41.3 86.1)">I2C_SCL</text>
<text x="43.1" y="86.1" transform="rotate(-90 43.1 86.1)">I2C_SDA</text>
<text x="52.5" y="86.1" transform="rotate(-90 52.5 86.1)">Aud_Clk</text>
<text x="99" y="86.1" transform="rotate(-90 99 86.1)">FSMC_A[0..18]</text>
<text x="100.9" y="86.1" transform="rotate(-90 100.9 86.1)">FSMC_D[0..15]</text>
<text x="104.6" y="86.1" transform="rotate(-90 104.6 86.1)">SRAM_RB</text>
<text x="110.2" y="86.1" transform="rotate(-90 110.2 86.1)">FSMC_NBL0</text>
<text x="112" y="86.1" transform="rotate(-90 112 86.1)">FSMC_NBL1</text>
<text x="115.8" y="86.1" transform="rotate(-90 115.8 86.1)">FSMC_NOE</text>
<text x="117.6" y="86.1" transform="rotate(-90 117.6 86.1)">FSMC_NWE</text>
<text x="121.4" y="86.1" transform="rotate(-90 121.4 86.1)">FSMC_NE1</text>
<text x="123.2" y="86.1" transform="rotate(-90 123.2 86.1)">FSMC_NE2</text>
<text x="132.5" y="86.1" transform="rotate(-90 132.5 86.1)">FSMC_D[0..15]</text>
<text x="136.2" y="86.1" transform="rotate(-90 136.2 86.1)">LCD_INTQ</text>
<text x="138.1" y="86.1" transform="rotate(-90 138.1 86.1)">FSMC_NWAIT</text>
<text x="140" y="86.1" transform="rotate(-90 140 86.1)">LCD_RST</text>
<text x="147.4" y="86.1" transform="rotate(-90 147.4 86.1)">LCD_CS</text>
<text x="149.3" y="86.1" transform="rotate(-90 149.3 86.1)">LCD_RS</text>
<text x="151.1" y="86.1" transform="rotate(-90 151.1 86.1)">LCD_RD</text>
<text x="153" y="86.1" transform="rotate(-90 153 86.1)">LCD_WR</text>
<text x="156.7" y="86.1" transform="rotate(-90 156.7 86.1)">Dis_Clk</text>
<text x="169.8" y="86.1" transform="rotate(-90 169.8 86.1)">Back_Light_PWM</text>
<text x="37.6" y="124.6" transform="rotate(-90 37.6 124.6)">Phone_IN</text>
<text x="41.3" y="124.2" transform="rotate(-90 41.3 124.2)">I2C_SCL</text>
<text x="43.1" y="124.5" transform="rotate(-90 43.1 124.5)">I2C_SDA</text>
<text x="104.6" y="125.6" transform="rotate(-90 104.6 125.6)">SRAM_RB</text>
<text x="136.2" y="126" transform="rotate(-90 136.2 126)">LCD_INTQ</text>
<text x="140" y="125.1" transform="rotate(-90 140 125.1)">LCD_RST</text>
<text x="147.4" y="124" transform="rotate(-90 147.4 124)">LCD_CS</text>
<text x="149.3" y="124" transform="rotate(-90 149.3 124)">LCD_RS</text>
<text x="151.1" y="124.3" transform="rotate(-90 151.1 124.3)">LCD_RD</text>
<text x="153" y="124.7" transform="rotate(-90 153 124.7)">LCD_WR</text>
<text x="24.5" y="132" transform="rotate(-90 24.5 132)">AUDIO_DA_DATA</text>
<text x="26.4" y="132" transform="rotate(-90 26.4 132)">AUDIO_AD_DATA</text>
<text x="30.1" y="128.5" transform="rotate(-90 30.1 128.5)">AUDIO_BCLK</text>
<text x="32" y="127.3" transform="rotate(-90 32 127.3)">AUDIO_LRC</text>
<text x="33.8" y="128.9" transform="rotate(-90 33.8 128.9)">AUDIO_MCLK</text>
<text x="99" y="128.8" transform="rotate(-90 99 128.8)">FSMC_A[0..18]</text>
<text x="100.9" y="128.8" transform="rotate(-90 100.9 128.8)">FSMC_D[0..15]</text>
<text x="110.2" y="127.3" transform="rotate(-90 110.2 127.3)">FSMC_NBL0</text>
<text x="112" y="127.3" transform="rotate(-90 112 127.3)">FSMC_NBL1</text>
<text x="115.8" y="126.5" transform="rotate(-90 115.8 126.5)">FSMC_NOE</text>
<text x="117.6" y="126.9" transform="rotate(-90 117.6 126.9)">FSMC_NWE</text>
<text x="121.4" y="126.2" transform="rotate(-90 121.4 126.2)">FSMC_NE1</text>
<text x="123.2" y="126.2" transform="rotate(-90 123.2 126.2)">FSMC_NE2</text>
<text x="138.1" y="128.7" transform="rotate(-90 138.1 128.7)">FSMC_NWAIT</text>
<text x="22.7" y="179.3" transform="rotate(-90 22.7 179.3)">ETH_RMII_TX_D0</text>
<text x="24.5" y="179.3" transform="rotate(-90 24.5 179.3)">ETH_RMII_TX_D1</text>
<text x="26.4" y="179.3" transform="rotate(-90 26.4 179.3)">ETH_RMII_TX_EN</text>
<text x="28.2" y="179.3" transform="rotate(-90 28.2 179.3)">ETH_RMII_CRS_DV</text>
<text x="30.1" y="179.3" transform="rotate(-90 30.1 179.3)">ETH_PHY_MDC</text>
<text x="32" y="179.3" transform="rotate(-90 32 179.3)">ETH_PHY_MDIO</text>
<text x="35.7" y="179.3" transform="rotate(-90 35.7 179.3)">ETH_PHY_RST</text>
<text x="37.6" y="179.3" transform="rotate(-90 37.6 179.3)">ETH_RMII_REF_CLK</text>
<text x="41.3" y="179.3" transform="rotate(-90 41.3 179.3)">ETH_RMII_RX_D0</text>
<text x="43.1" y="179.3" transform="rotate(-90 43.1 179.3)">ETH_RMII_RX_D1</text>
<text x="46.9" y="179.3" transform="rotate(-90 46.9 179.3)">Net_Clk</text>
<text x="48.7" y="179.3" transform="rotate(-90 48.7 179.3)">Dis_Clk</text>
<text x="50.6" y="179.3" transform="rotate(-90 50.6 179.3)">Aud_Clk</text>
<text x="54.3" y="179.3" transform="rotate(-90 54.3 179.3)">SPI_FLASH_CS</text>
<text x="56.2" y="179.3" transform="rotate(-90 56.2 179.3)">SPI_SCK</text>
<text x="58" y="179.3" transform="rotate(-90 58 179.3)">SPI_MISO</text>
<text x="59.9" y="179.3" transform="rotate(-90 59.9 179.3)">SPI_MOSI</text>
<text x="61.8" y="179.3" transform="rotate(-90 61.8 179.3)">TOUCH_CS</text>
<text x="63.6" y="179.3" transform="rotate(-90 63.6 179.3)">TOUCH_INTQ</text>
<text x="71.1" y="179.3" transform="rotate(-90 71.1 179.3)">KEY_Up</text>
<text x="72.9" y="179.3" transform="rotate(-90 72.9 179.3)">KEY_Down</text>
<text x="74.8" y="179.3" transform="rotate(-90 74.8 179.3)">KEY_Left</text>
<text x="76.7" y="179.3" transform="rotate(-90 76.7 179.3)">KEY_Right</text>
<text x="78.5" y="179.3" transform="rotate(-90 78.5 179.3)">KEY_Stop</text>
<text x="80.4" y="179.3" transform="rotate(-90 80.4 179.3)">KEY_Menu</text>
<text x="82.2" y="179.3" transform="rotate(-90 82.2 179.3)">KEY_Enter</text>
<text x="91.6" y="179.3" transform="rotate(-90 91.6 179.3)">SDIO_D[0..3]</text>
<text x="95.3" y="179.3" transform="rotate(-90 95.3 179.3)">SDIO_CK</text>
<text x="97.1" y="179.3" transform="rotate(-90 97.1 179.3)">SDIO_CMD</text>
<text x="99" y="179.3" transform="rotate(-90 99 179.3)">SD_CD</text>
<text x="100.9" y="179.3" transform="rotate(-90 100.9 179.3)">SD_WP</text>
<text x="108.3" y="179.3" transform="rotate(-90 108.3 179.3)">WIFI_CS</text>
<text x="110.2" y="179.3" transform="rotate(-90 110.2 179.3)">WIFI_RST</text>
<text x="112" y="179.3" transform="rotate(-90 112 179.3)">WIFI_INT</text>
<text x="115.8" y="179.3" transform="rotate(-90 115.8 179.3)">WIFI_SDI</text>
<text x="117.6" y="179.3" transform="rotate(-90 117.6 179.3)">WIFI_SDO</text>
<text x="119.5" y="179.3" transform="rotate(-90 119.5 179.3)">WIFI_SCK</text>
<text x="138.1" y="179.3" transform="rotate(-90 138.1 179.3)">OTG_FS_DM</text>
<text x="140" y="179.3" transform="rotate(-90 140 179.3)">OTG_FS_DP</text>
<text x="141.8" y="179.3" transform="rotate(-90 141.8 179.3)">OTG_FS_VBUS</text>
<text x="143.7" y="179.3" transform="rotate(-90 143.7 179.3)">OTG_FS_ID</text>
<text x="145.6" y="179.3" transform="rotate(-90 145.6 179.3)">OTG_FS_FAULT</text>
<text x="147.4" y="179.3" transform="rotate(-90 147.4 179.3)">OTG_FS_POWER</text>
<text x="46.9" y="220.3" transform="rotate(-90 46.9 220.3)">Net_Clk</text>
<text x="56.2" y="221.2" transform="rotate(-90 56.2 221.2)">SPI_SCK</text>
<text x="71.1" y="221" transform="rotate(-90 71.1 221)">KEY_Up</text>
<text x="74.8" y="221.7" transform="rotate(-90 74.8 221.7)">KEY_Left</text>
<text x="95.3" y="221.7" transform="rotate(-90 95.3 221.7)">SDIO_CK</text>
<text x="99" y="220" transform="rotate(-90 99 220)">SD_CD</text>
<text x="100.9" y="220.2" transform="rotate(-90 100.9 220.2)">SD_WP</text>
<text x="108.3" y="221.2" transform="rotate(-90 108.3 221.2)">WIFI_CS</text>
<text x="112" y="221.9" transform="rotate(-90 112 221.9)">WIFI_INT</text>
<text x="115.8" y="221.8" transform="rotate(-90 115.8 221.8)">WIFI_SDI</text>
<text x="30.1" y="226.8" transform="rotate(-90 30.1 226.8)">ETH_PHY_MDC</text>
<text x="32" y="227.4" transform="rotate(-90 32 227.4)">ETH_PHY_MDIO</text>
<text x="35.7" y="226" transform="rotate(-90 35.7 226)">ETH_PHY_RST</text>
<text x="54.3" y="226.1" transform="rotate(-90 54.3 226.1)">SPI_FLASH_CS</text>
<text x="58" y="222.1" transform="rotate(-90 58 222.1)">SPI_MISO</text>
<text x="59.9" y="222.1" transform="rotate(-90 59.9 222.1)">SPI_MOSI</text>
<text x="61.8" y="223.3" transform="rotate(-90 61.8 223.3)">TOUCH_CS</text>
<text x="63.6" y="225.3" transform="rotate(-90 63.6 225.3)">TOUCH_INTQ</text>
<text x="72.9" y="223.1" transform="rotate(-90 72.9 223.1)">KEY_Down</text>
<text x="76.7" y="222.7" transform="rotate(-90 76.7 222.7)">KEY_Right</text>
<text x="78.5" y="222" transform="rotate(-90 78.5 222)">KEY_Stop</text>
<text x="80.4" y="222.9" transform="rotate(-90 80.4 222.9)">KEY_Menu</text>
<text x="82.2" y="222.6" transform="rotate(-90 82.2 222.6)">KEY_Enter</text>
<text x="91.6" y="224.3" transform="rotate(-90 91.6 224.3)">SDIO_D[0..3]</text>
<text x="97.1" y="223.2" transform="rotate(-90 97.1 223.2)">SDIO_CMD</text>
<text x="110.2" y="222.2" transform="rotate(-90 110.2 222.2)">WIFI_RST</text>
<text x="117.6" y="222.5" transform="rotate(-90 117.6 222.5)">WIFI_SDO</text>
<text x="119.5" y="222.4" transform="rotate(-90 119.5 222.4)">WIFI_SCK</text>
<text x="138.1" y="224.4" transform="rotate(-90 138.1 224.4)">OTG_FS_DM</text>
<text x="140" y="223.8" transform="rotate(-90 140 223.8)">OTG_FS_DP</text>
<text x="141.8" y="226.1" transform="rotate(-90 141.8 226.1)">OTG_FS_VBUS</text>
<text x="143.7" y="223.4" transform="rotate(-90 143.7 223.4)">OTG_FS_ID</text>
<text x="145.6" y="227.1" transform="rotate(-90 145.6 227.1)">OTG_FS_FAULT</text>
<text x="147.4" y="227.5" transform="rotate(-90 147.4 227.5)">OTG_FS_POWER</text>
<text x="169.8" y="227.4" transform="rotate(-90 169.8 227.4)">Back_Light_PWM</text>
<text x="22.7" y="228.5" transform="rotate(-90 22.7 228.5)">ETH_RMII_TX_D0</text>
<text x="24.5" y="228.5" transform="rotate(-90 24.5 228.5)">ETH_RMII_TX_D1</text>
<text x="26.4" y="228.7" transform="rotate(-90 26.4 228.7)">ETH_RMII_TX_EN</text>
<text x="28.2" y="229.8" transform="rotate(-90 28.2 229.8)">ETH_RMII_CRS_DV</text>
<text x="37.6" y="230.6" transform="rotate(-90 37.6 230.6)">ETH_RMII_REF_CLK</text>
<text x="41.3" y="228.6" transform="rotate(-90 41.3 228.6)">ETH_RMII_RX_D0</text>
<text x="43.1" y="228.6" transform="rotate(-90 43.1 228.6)">ETH_RMII_RX_D1</text>
</g>
</svg>
